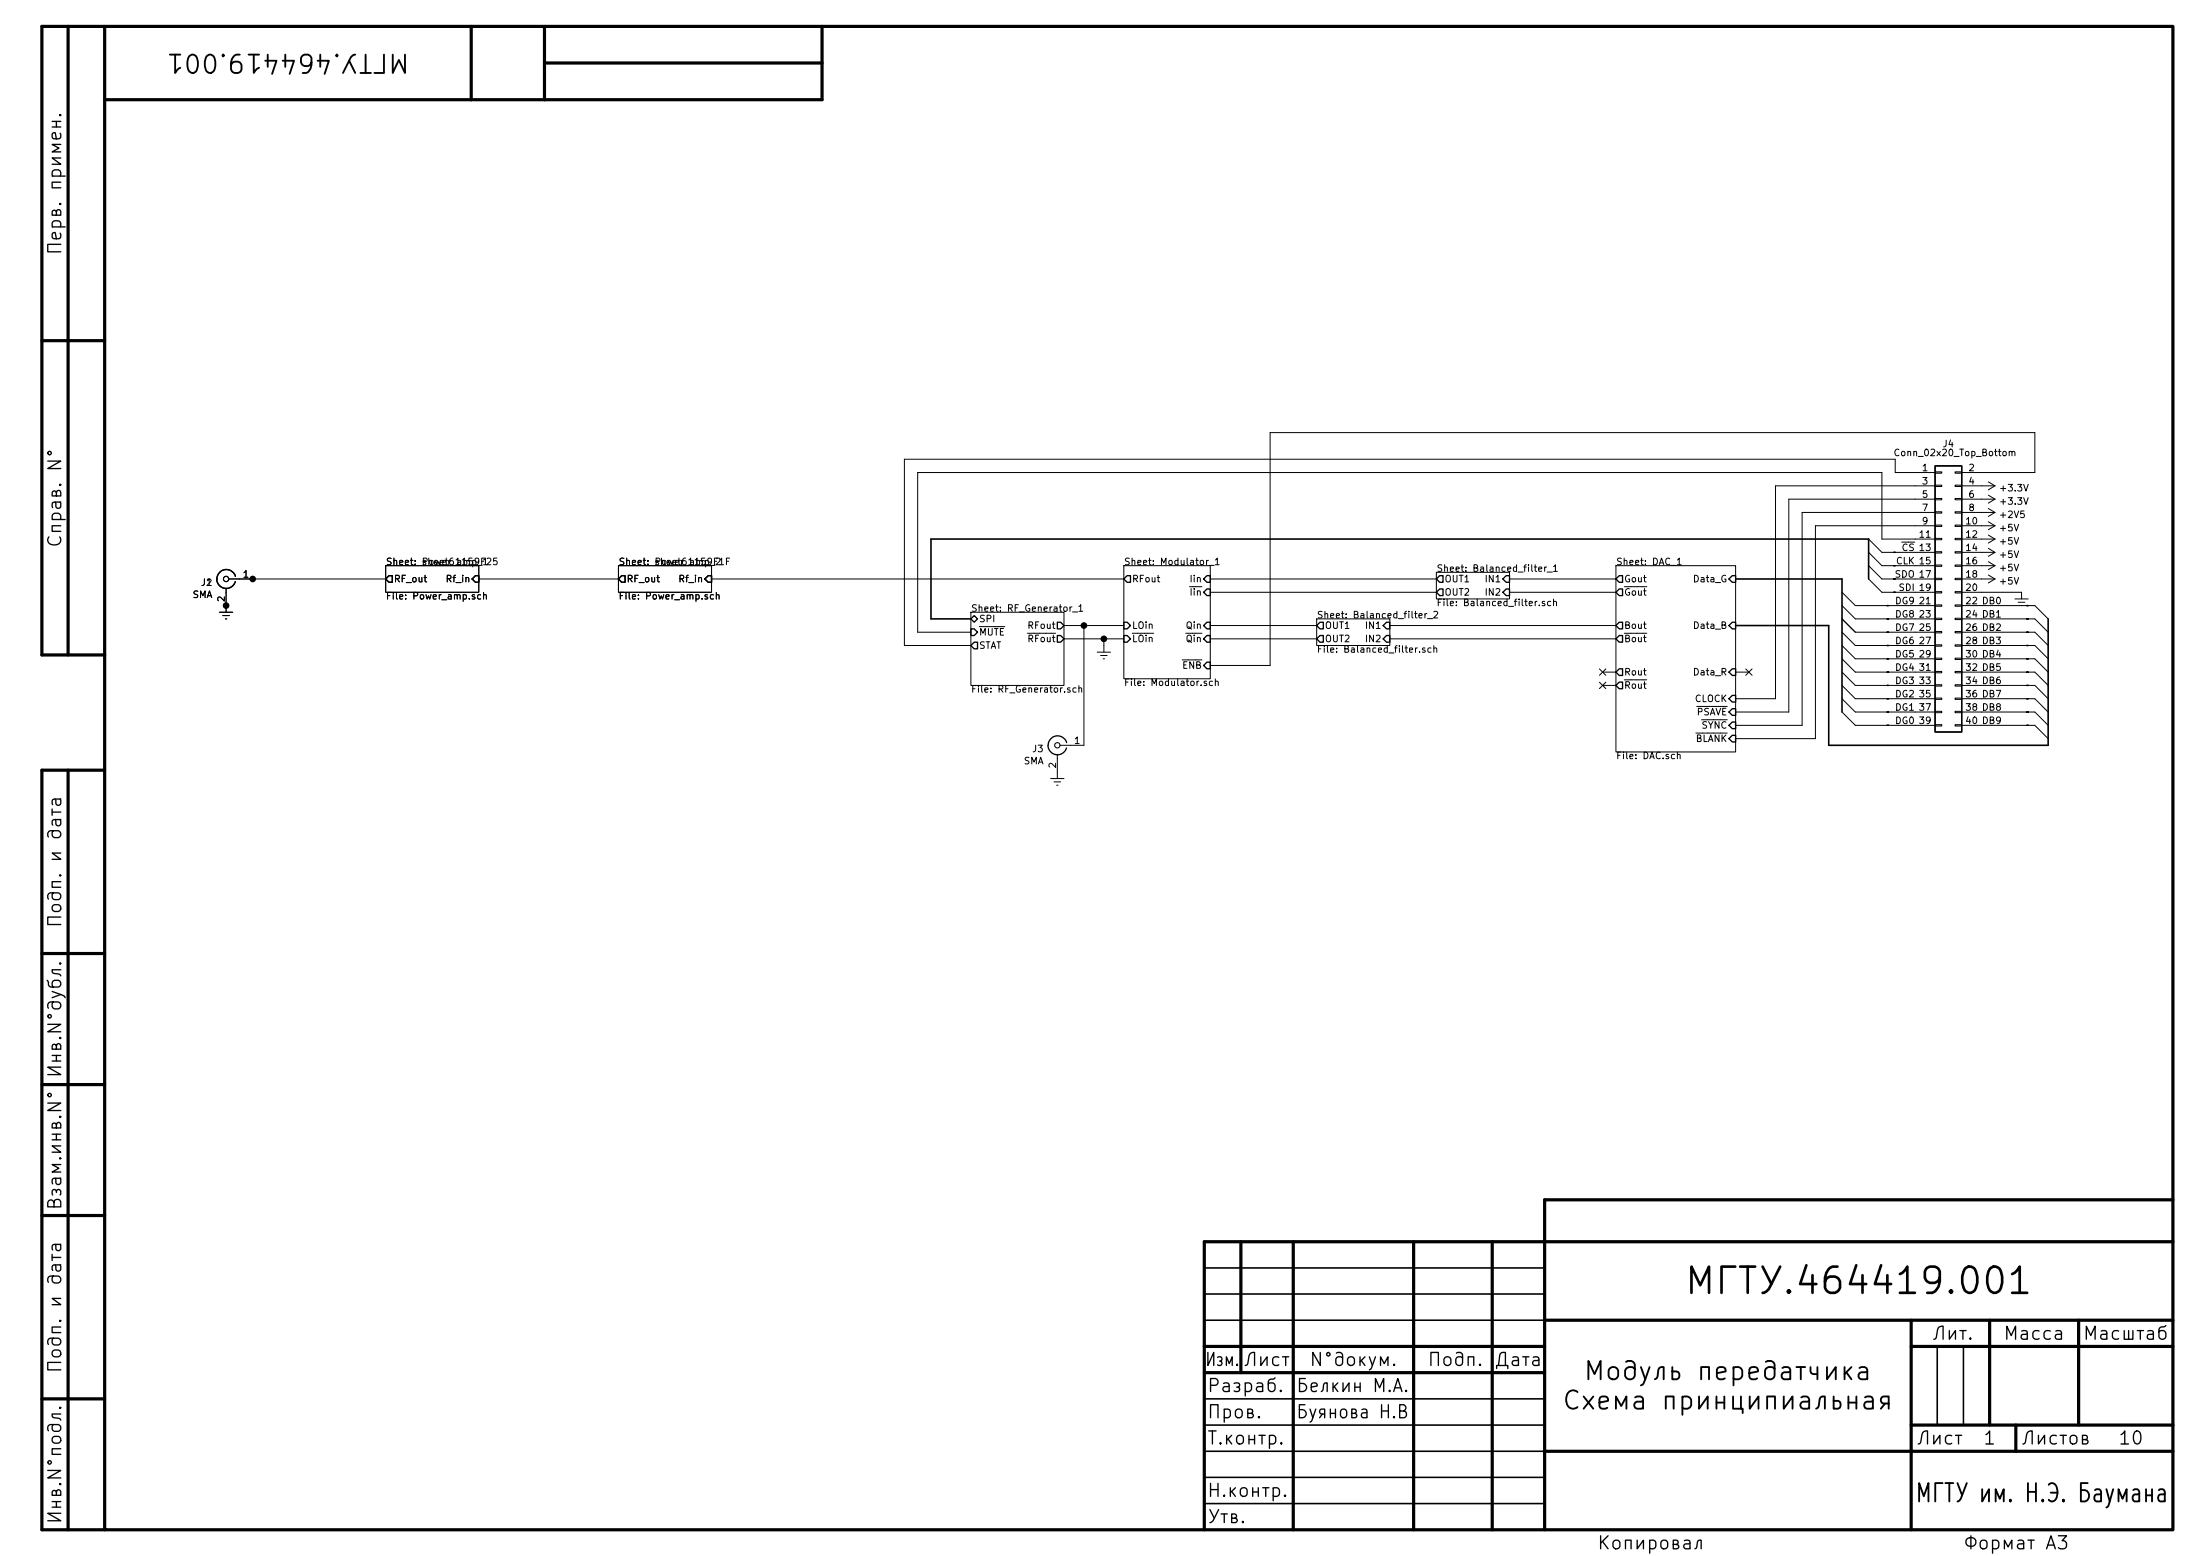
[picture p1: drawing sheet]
<svg xmlns="http://www.w3.org/2000/svg" width="420mm" height="297mm" viewBox="0 0 420 297" stroke-linecap="round" stroke-linejoin="round" font-family="sans-serif">
<g fill="none" stroke="#000" stroke-width=".61">
<path d="M13 5v120M20 5h395v287h-395zM20 5h-12v120h12M90 5v14M104 5v14M104 12h53M157 5v14h-137M8 65h12M13 147v145M20 147h-12v145h12M8 182h12M8 207h12"/>
<path d="M8 232h12M237 237v25M247 237v55M270 237v55M285 237v55M415 229h-120v63M415 237h-185v55M230 257h65M295 252h120M365 257h50M365 252v40M380 252v20"/>
<path d="M397 252v20M8 267h12M230 262h65M295 277h120M365 272h50M385 272v5"/>
</g>
<g fill="none" stroke="#000" stroke-width=".3">
<path d="M331.5 110.5h20.3v25.4M356.9 110.5v-7.6h-179.1v15.2h7.6M391.2 118.1v24.2h-42v-22.9h-17.7M230 252h65M230 247h65M230 242h65M370 257v15M375 257v15M230 277h65M230 272h65M230 267h65M230 287h65"/>
<path d="M230 282h65"/>
</g>
<g fill="none" stroke="#000" stroke-width=".25">
<path d="M10 33.6h2.4M10 24.2h1.6M10 23.2h1.6M10.1 33.6a.79 .79 0 0 1 .3-1.2l1 .1a.79 .79 0 0 1 .1 1.1M10.8 23.2v1M11.4 38.9l.1-.1 .1 .1-.1 .2-.1-.2h.2M11.4 22l.1-.1 .1 .1-.1 .1-.1-.1h.2M11.5 25.4l.1 .7-.3 .4h-1l-.2-.1-.1-.3 .1-.7 .4-.1 .3 1.2M11.6 34.8h-1.6v1.1h1.6M11.6 30.2h-1.6l1.6 1.2h-1.6M11.6 27.6h-1.6l1.3 .7-1.3 .7h1.6M10 43.3h2.4"/>
<path d="M10.1 43.3a.82 .82 0 0 1 .1-1l.2-.2 1 .2 .2 .3-.1 .7M10.8 40.5l.1-.4 .2-.1 .4 .1 .1 .3v.7h-1.6l.1-.9 .2-.1 .4 .1 .1 .9M11.5 44.5l.1 .7-.3 .4h-1l-.2-.1-.1-.3 .1-.7 .4-.1 .3 1.2M11.6 46.6h-2.5v1.5h2.5M9.1 88h2.5l-2.5 1.4h2.5M9.2 86.2l.3-.1 .2 .1 .1 .3-.1 .2-.2 .2-.3-.2-.1-.2zM10 99.2h2.4M10.1 99.2a.82 .82 0 0 1 .1-1.1l.2-.1 1 .1 .2 .4-.1 .7M369.6 88.9h5v50.8h-5zM9.3 102.5a1 1 0 0 0 0 1.2 1 1 0 0 0 1.2 .3 .93 .93 0 0 0 1-.4 .93 .93 0 0 0-.1-1.1M11.6 100.4h-1.6v1h1.6M41.4 110.5a1.8 1.8 0 0 0 1.5 1.8 1.8 1.8 0 0 0 2-1.3"/>
<path d="M45 110a1.8 1.8 0 0 0-2-1.3 1.8 1.8 0 0 0-1.6 1.8M74.3 109.9h.6v1.3h-.6l-.6-.7zM90.2 110.5l.6-.6h.6v1.3h-.6zM118.1 110.5l.6-.6h.7v1.3h-.7zM134.6 110.5l.7-.6h.6v1.3h-.6zM185.4 118.1l.7-.6 .6 .6-.6 .7zM201.9 118.8h.7l.6 .6-.6 .7h-.7zM214.6 118.8h.7l.6 .6-.6 .7h-.7zM215.3 109.9h.6v1.3h-.6l-.7-.7zM229.9 119.4l.6-.6h.6v1.3h-.6zM230.5 109.9h.6v1.3h-.6l-.6-.7zM230.5 112.4h.6v1.3h-.6l-.6-.6z"/>
<path d="M252.1 118.8h.6v1.3h-.6l-.6-.7zM264.8 118.8h.6v1.3h-.6l-.6-.7zM275 109.9h.6v1.3h-.6l-.7-.7zM275 112.4h.6v1.3h-.6l-.7-.6zM287.7 109.9h.6v1.3h-.6l-.7-.7zM287.7 112.4h.6v1.3h-.6l-.7-.6zM309.2 109.9h.7v1.3h-.7l-.6-.7zM309.2 118.8h.7v1.3h-.7l-.6-.7zM309.2 112.4h.7v1.3h-.7l-.6-.6zM330.8 118.8h.7v1.3h-.7l-.6-.7zM330.8 109.9h.7v1.3h-.7l-.6-.7zM360.4 115.6h.3z"/>
<path d="M360.4 118.1h.3zM361.7 113.1h.2zM361.7 105.4h.2zM387.1 118.1h.2zM387.1 115.6h.2zM185.4 120.1h.7l.6 .6-.6 .6h-.7zM186.1 122.6h.6v1.3h-.6l-.7-.7zM201.9 121.3h.7l.6 .7-.6 .6h-.7zM214.6 121.3h.7l.6 .7-.6 .6h-.7zM230.5 121.3h.6v1.3h-.6l-.6-.6zM230.5 126.4h.6v1.3h-.6l-.6-.7zM252.1 121.3h.6v1.3h-.6l-.6-.6z"/>
<path d="M264.8 121.3h.6v1.3h-.6l-.6-.6zM309.2 127.7h.7v1.2h-.7l-.6-.6zM309.2 130.2h.7v1.3h-.7l-.6-.7zM309.2 121.3h.7v1.3h-.7l-.6-.6zM330.8 132.8h.7v1.2h-.7l-.6-.6zM330.8 127.7h.7v1.2h-.7l-.6-.6zM330.8 135.3h.7v1.3h-.7l-.6-.7zM330.8 137.8h.7v1.3h-.7l-.6-.6zM360.4 128.3h.3zM360.4 123.2h.3zM360.4 138.5h.3zM360.4 135.9h.3z"/>
<path d="M360.4 133.4h.3zM360.4 130.8h.3zM360.4 125.8h.3zM360.4 120.7h.3zM387.1 123.2h.2zM387.1 138.5h.2zM387.1 135.9h.2zM387.1 130.8h.2zM387.1 128.3h.2zM387.1 125.8h.2zM387.1 133.4h.2zM387.1 120.7h.2z"/>
<path d="M10 154.4v1.2M10 155h1.6M10.2 158.6a.82 .82 0 0 0-.1 1.1l.3 .2h.7a.68 .68 0 0 0 .5-.7 .68 .68 0 0 0-.5-.6h-1.5l-.3 .1-.2 .4 .1 .7M10.5 156.4l.2 .9a.48 .48 0 0 0 .4 .4 .48 .48 0 0 0 .5-.4l-.1-.9M10.5 152.5l.2 .9a.48 .48 0 0 0 .4 .3 .48 .48 0 0 0 .5-.3l-.1-.9M11.6 156.4h-1.3l-.2 .2-.1 .2 .1 .7M11.6 152.5h-1.3l-.2 .2-.1 .2 .1 .7M200.2 142.3a1.8 1.8 0 0 0 1.5 1.8 1.8 1.8 0 0 0 2-1.3M203.7 141.8a1.8 1.8 0 0 0-2-1.3 1.8 1.8 0 0 0-1.5 1.8M330.8 140.4h.7v1.2h-.7l-.6-.6zM10.2 172.8l.9-.1a.67 .67 0 0 1 .5 .7 .67 .67 0 0 1-.5 .6h-.7a.69 .69 0 0 1-.2-1.2zM10.2 170.4a.82 .82 0 0 0-.1 1.1l.3 .2h.7a.67 .67 0 0 0 .5-.6 .67 .67 0 0 0-.5-.7h-1.5l-.3 .2a.79 .79 0 0 0-.1 1"/>
<path d="M11.4 167.1l.1-.1 .1 .1-.1 .1-.1-.1h.2M11.6 175.1h-2.5v1.4h2.5M11.6 168.3h-1.6v1.1h1.6M11.6 162.9h-1.6l1.6 1.1h-1.6M9 187.1l.2 .4v.5l.3 .3 1.6 .1a.67 .67 0 0 0 .5-.6 .67 .67 0 0 0-.5-.7l-.9 .2a.78 .78 0 0 0 0 1.1M10 189.3l2.2 .8 .2 .4M10.8 199.7l.1-.3 .2-.2 .4 .2 .1 .2v.7h-1.6l.1-.8 .2-.1 .4 .1 .1 .8M11.4 183.9l.1-.1 .1 .1-.1 .2-.1-.2h.2M11.6 185.1h-1.6l.1 .6 1.2 .2 .3 .4M11.6 189.9l-1.6 .6M9.1 210.6h2.5l-2.5 1.4h2.5M9.2 208.8l.3-.1 .2 .1 .1 .3-.1 .2-.2 .1-.3-.1-.1-.2z"/>
<path d="M10 202.6h1.6M10 201.5h1.6M10.8 214.7l.1-.3 .2-.1 .4 .1 .1 .2v.7h-1.6l.1-.8 .2-.1 .4 .1 .1 .8M10.8 201.5v1.1M11.4 213.2l.1-.1 .1 .1-.1 .1-.1-.1h.2M11.6 203.7h-2.5l2.5 1.4h-2.5M10 239.5v1.2M10.1 228.1l-.1-.7 .3-.3 .4 .1 .1 .2 .3-.3 .4 .1 .1 .2-.1 .7M10.3 229.6l.1-.4a.69 .69 0 0 1 1.2 .2v1h-2.5v-.8a.61 .61 0 0 1 .6-.5 .61 .61 0 0 1 .6 .5v.8M10.5 224.9l.2 .9a.48 .48 0 0 0 .4 .3 .48 .48 0 0 0 .5-.3l-.1-.9M10.5 237.6l.2 .8a.48 .48 0 0 0 .4 .4 .48 .48 0 0 0 .5-.4l-.1-.8M10.8 227.4v.2"/>
<path d="M11.6 224.9h-1.3l-.2 .2-.1 .2 .1 .7M11.6 222.3h-1.6l1.3 .7-1.3 .7h1.6M11.6 237.6h-1.3l-.2 .1-.1 .2 .1 .7M10 240h1.6M10.1 257.9l.3-.2h.7a.67 .67 0 0 1 .5 .7 .67 .67 0 0 1-.5 .6h-.7a.67 .67 0 0 1-.3-1.1zM10.2 255.5a.82 .82 0 0 0-.1 1l.3 .3h.7a.67 .67 0 0 0 .5-.7 .67 .67 0 0 0-.5-.6h-1.5l-.3 .1a.79 .79 0 0 0-.1 1.1M10.2 243.6a.82 .82 0 0 0-.1 1.1l.3 .2h.7a.68 .68 0 0 0 .5-.6 .68 .68 0 0 0-.5-.7h-1.5l-.3 .1-.2 .4 .1 .7M10.5 241.5l.2 .8a.48 .48 0 0 0 .4 .4 .48 .48 0 0 0 .5-.4l-.1-.8M11.4 252.1l.1-.1 .1 .1-.1 .2-.1-.2h.2M11.6 253.3h-1.6v1.1h1.6M11.6 247.9h-1.6l1.6 1.2h-1.6M11.6 241.5h-1.3l-.2 .1-.1 .2 .1 .7"/>
<path d="M230.7 258.2v2.5l1.1-2.5v2.5M232.5 259.1l.2-.1 .6 .1 .1 .4-.3 .3a.45 .45 0 0 1 .3 .4 .45 .45 0 0 1-.3 .5l-.6-.2M240.8 259v1.7l1.2-1.7v1.7M244.2 259.1a.82 .82 0 0 0-1 .1l-.1 .3 .1 .9 .3 .3 .7-.2M244.9 259h1.2M245.5 259v1.7M252.1 258.2v2.5l-1.4-2.5v2.5M253.4 258.3l.3-.1 .2 .1 .2 .2-.2 .3-.2 .1-.3-.1-.1-.3zM255.2 258.3a.79 .79 0 0 1 1.1 .1l.1 .3v1.5a.67 .67 0 0 1-.6 .5 .67 .67 0 0 1-.7-.5l.1-1a.82 .82 0 0 1 1.1-.1l.1 .1M261.5 259l.6 1.7M262.7 259l-.8 2.3-.4 .2M275.9 259.2a.69 .69 0 0 1 1.2 .3v.7a.68 .68 0 0 1-.7 .5 .68 .68 0 0 1-.6-.5z"/>
<path d="M278.2 258.3l.7-.1 .3 .2 .1 1.8a.67 .67 0 0 1-.6 .5 .67 .67 0 0 1-.7-.5l.2-1a.78 .78 0 0 1 1.1 0M288.9 259.1l.3-.1 .7 .1 .1 .3v1.3M290 259.6l-.8 .1a.48 .48 0 0 0-.4 .5 .48 .48 0 0 0 .4 .5l.8-.2M290.8 259h1.2M291.4 259v1.7M292.8 259.1l.3-.1 .7 .1 .1 .3v1.3M293.9 259.6l-.8 .1a.48 .48 0 0 0-.4 .5 .48 .48 0 0 0 .4 .5l.8-.2M369.3 255.7l.4-.2 .1-.2 .2-1.4a.86 .86 0 0 1 1.1-.7v2.5M372.3 254v1.7l1.2-1.7v1.7M374.3 254h1.2M374.9 254v1.7M376.3 255.4l.1 .1-.1 .2-.1-.2 .1-.1v.3"/>
<path d="M383.3 255.7v-2.5l.8 1.8 .8-1.8v2.5M386.1 254.1l.3-.1 .7 .1 .1 1.6M387.2 254.6l-.8 .1a.48 .48 0 0 0-.4 .5 .48 .48 0 0 0 .4 .5l.8-.2M389.4 254.1a.82 .82 0 0 0-1 .1l-.2 .3 .2 .9 .3 .3 .7-.2M391.6 254.1a.82 .82 0 0 0-1.1 .1l-.1 .3 .1 .9 .4 .3 .7-.2M392.6 254.1l.3-.1 .7 .1 .1 .3v1.3M393.7 254.6l-.8 .1a.48 .48 0 0 0-.4 .5 .48 .48 0 0 0 .4 .5l.8-.2M398.4 255.7v-2.5l.9 1.8 .8-1.8v2.5M401.3 254.1l.2-.1 .8 .1 .1 1.6M402.4 254.6l-.9 .1a.48 .48 0 0 0-.3 .5 .48 .48 0 0 0 .3 .5l.9-.2M404.6 254.1a.82 .82 0 0 0-1 .1l-.2 .3 .2 .9 .3 .3 .7-.2M405.7 254v1.7h1.6v-1.7"/>
<path d="M406.5 254v1.7M408.2 254h1.2M408.8 254v1.7M410.2 254.1l.2-.1 .7 .1 .2 1.6M411.3 254.6l-.9 .1a.48 .48 0 0 0-.3 .5 .48 .48 0 0 0 .3 .5l.9-.2M413.6 253l-.3 .3h-.5l-.4 .2-.1 .3v1.4a.68 .68 0 0 0 .7 .5 .68 .68 0 0 0 .6-.5l-.1-1a.82 .82 0 0 0-1.1-.1l-.1 .1M10.2 274.3l.9-.1a.67 .67 0 0 1 .5 .7 .67 .67 0 0 1-.5 .6h-.7a.69 .69 0 0 1-.2-1.2zM10.2 271.9a.82 .82 0 0 0-.1 1.1l.3 .2h.7a.67 .67 0 0 0 .5-.6 .67 .67 0 0 0-.5-.7h-1.5l-.3 .2a.79 .79 0 0 0-.1 1M11.4 268.7l.1-.1 .1 .1-.1 .2-.1-.2h.2M11.6 269.9h-1.6l.1 .6 1.2 .2 .3 .4M11.6 260.1h-2.5v1.4h2.5M230.8 273.2h1.5"/>
<path d="M231.2 270.6v-2.4h1.4v2.4M231.2 264.5h.9a.67 .67 0 0 0 .5-.7 .67 .67 0 0 0-.5-.6h-.9v2.4M231.5 273.2v2.5M233.1 275.4l.1 .1-.1 .2-.1-.2 .1-.1v.3M233.7 264.1l.2-.1 .7 .1 .1 .2v1.3M233.8 269.1a.82 .82 0 0 1 1.1 .1l.1 .3-.1 .9-.4 .2-.7-.1M233.8 269v2.5M234.2 260.7v-1.7l.6 1.3 .5-1.3v1.7M234.3 274v1.7M234.5 274.7l.7 1M234.7 264.6l-.8 .1a.48 .48 0 0 0-.4 .5 .48 .48 0 0 0 .4 .4l.8-.1M235.2 274l-.9 .9"/>
<path d="M235.7 264.1l.7-.1 .3 .1 .1 .2-.1 .4-.3 .1 .4 .4-.1 .3-.3 .1-.7-.1M236 269.2a.69 .69 0 0 1 1.2 .3v.7a.67 .67 0 0 1-.6 .5 .67 .67 0 0 1-.7-.5zM236.2 264.8h.2M236.3 260.4v.3l-.1-.2 .1-.1v.3M236.4 274.1a.69 .69 0 0 1 1.1 .4v.7a.67 .67 0 0 1-.7 .5 .67 .67 0 0 1-.6-.5v-.7zM237.8 260.7l.4-.2 .1-.2 .2-1.4a.86 .86 0 0 1 1.1-.7v2.5M237.8 264.1a.79 .79 0 0 1 1.2 .4l-.1 .9a.79 .79 0 0 1-1.1 .1M237.8 264v2.5M238.3 269.8l.8-.1 .1-.2-.1-.4-.8-.1v1.6h.7l.2-.1 .2-.3-.2-.3-.3-.1M238.5 274.8h1.1M238.5 274v1.7M239.6 274v1.7"/>
<path d="M240.1 264.1l.2-.1 .7 .1 .1 .2v1.3M240.4 270.4l.2 .1-.2 .1-.1-.1 .1-.1v.2M240.4 274h1.2M241 274v1.7M241.1 264.6l-.8 .1a.48 .48 0 0 0-.4 .5 .48 .48 0 0 0 .4 .4l.8-.1M242.4 274.1a.79 .79 0 0 1 1.2 .4l-.1 .9a.79 .79 0 0 1-1.1 .1M242.4 274v2.5M243.5 263l-.3 .3h-.5l-.4 .2-.1 .2v1.5a.67 .67 0 0 0 .7 .5 .67 .67 0 0 0 .6-.5l-.1-1a.82 .82 0 0 0-1.1-.1l-.1 .1M244.6 265.4l.1 .1-.1 .1-.1-.1 .1-.1v.2M244.7 275.4l.1 .1-.1 .2-.1-.2 .1-.1v.3M249.2 268.2h-1v2.4h.6a.78 .78 0 0 0 .7-.7 .78 .78 0 0 0-.7-.8h-.6M249.3 263.2h-1.1v2.4h.6a.78 .78 0 0 0 .8-.7 .78 .78 0 0 0-.8-.8h-.6"/>
<path d="M250.2 269l.5 1.6M250.4 264.8l1.2-.2-.2-.5-.6-.1-.4 .3v1l.1 .2 .3 .1 .6-.1M251.3 269l-.8 2.2-.3 .3M252.3 265.6l.4-.3 .1-1 .3-.3h.4v1.6M252.6 269.9l-.6 .7M253 269.9h-.7a.49 .49 0 0 1-.3-.4 .49 .49 0 0 1 .3-.5h.7v1.6M254.1 269.8h.9M254.1 269v1.6M254.6 264v1.6M254.8 264.7l.7 .9M255 269v1.6M255.5 264l-.9 .9"/>
<path d="M256.1 269.2a.61 .61 0 0 1 .6-.2 .61 .61 0 0 1 .5 .5v.7a.61 .61 0 0 1-.6 .5 .61 .61 0 0 1-.6-.5zM256.5 264v1.6l1.1-1.6v1.6M258.2 269.8l.7-.1 .1-.2-.1-.4-.7-.1v1.6h.6l.2-.1 .1-.3-.1-.3-.3-.1M258.7 264.8h1.1M258.7 264v1.6M259.8 264v1.6M260.1 269.1l.2-.1 .7 .1 .1 1.5M261.1 269.6l-.8 .1a.49 .49 0 0 0-.3 .5 .49 .49 0 0 0 .3 .4l.8-.1M262.7 265.6v-2.4l.8 1.7 .8-1.7v2.4M263.7 260.7v-1.7l.7 1.3 .7-1.3v1.7M263.9 268.2v2.4M263.9 269.4h1.3"/>
<path d="M265.2 268.2v2.4M265.4 265.4l.1 .1-.1 .1-.1-.1 .1-.1v.2M266.2 265.6l.8-2.4 .7 2.4M266.2 260.4l.2 .1-.2 .2-.1-.2 .1-.1v.3M266.2 270.4l.1 .1-.1 .1-.1-.1 .1-.1v.2M266.4 264.9h1.1M267.3 269.4h.8l.2-.2a.61 .61 0 0 0 .2-.6 .61 .61 0 0 0-.4-.4h-.8v2.4h.9a.67 .67 0 0 0 .4-.6 .67 .67 0 0 0-.5-.6M268.5 265.4l.2 .1-.2 .1-.1-.1 .1-.1v.2M273.3 260.7v-2.5h1.4v2.5M280.4 260.7v-1.7h1.1v1.7M282.7 260.4l.1 .1-.1 .2-.2-.2 .2-.1v.3M285.8 261.3v-.6h2.2v.6"/>
<path d="M286.2 260.7l.2-2 .1-.3 .4-.2h.6v2.5M366.3 275.7l.4-.2 .1-.2 .3-1.4a.86 .86 0 0 1 1-.7v2.5M369.3 274v1.7l1.2-1.7v1.7M372.7 274.1a.82 .82 0 0 0-1 .1l-.1 .3 .1 .9 .3 .3 .7-.2M373.5 274h1.1M374 274v1.7M386.3 275.7l.4-.2 .1-.2 .2-1.4a.86 .86 0 0 1 1.1-.7v2.5M389.3 274v1.7l1.2-1.7v1.7M392.7 274.1a.82 .82 0 0 0-1 .1l-.2 .3 .2 .9 .3 .3 .7-.2M393.4 274h1.2M394 274v1.7M395.5 274.2a.69 .69 0 0 1 1.1 .3v.7a.67 .67 0 0 1-.6 .5 .67 .67 0 0 1-.6-.5z"/>
<path d="M397.7 274.8l.9-.1 .1-.2-.1-.4-.9-.1v1.7h.7l.3-.2 .1-.3-.1-.3-.4-.1M10 287.7h1.6M10 286.7h1.6M10.8 284.9l.1-.4 .2-.1 .4 .1 .1 .2v.8h-1.6l.1-.9 .2-.1 .4 .1 .1 .9M10.8 286.7v1M11.4 283.3l.1-.1 .1 .1-.1 .1-.1-.1h.2M11.6 288.9h-2.5l2.5 1.4h-2.5M231.1 288.2l.8 1.6M231.2 283.2v2.5M231.2 284.4h1.4M232.6 283.2v2.5M232.7 288.2l-1 2.1-.6 .4"/>
<path d="M233.2 289h1.2M233.8 285.4l.1 .1-.1 .2-.1-.2 .1-.1v.3M233.8 289v1.7M235 284v1.7M235.2 289.8l.8-.1 .2-.2-.2-.4-.8-.1v1.7h.7l.3-.2 .1-.3-.1-.2-.4-.2M235.2 284.7l.7 1M235.9 284l-.9 .9M237.1 284.1a.69 .69 0 0 1 1.1 .4v.7a.67 .67 0 0 1-.7 .5 .67 .67 0 0 1-.6-.5v-.7zM237.4 290.4l.1 .1-.1 .2-.2-.2 .2-.1v.3M239.2 284.8h1.1M239.2 284v1.7M240.3 284v1.7"/>
<path d="M241.1 284h1.2M241.7 284v1.7M243.2 284.1a.79 .79 0 0 1 1.1 .4l-.1 .9a.79 .79 0 0 1-1 .1M243.2 284v2.5M245.4 285.4l.1 .1-.1 .2-.1-.2 .1-.1v.3M305.7 293.2v2.5M306 294.2l1.1 1.5M307.1 293.2l-1.4 1.4M308.2 294.2a.69 .69 0 0 1 1.2 .3v.7a.68 .68 0 0 1-.7 .5 .68 .68 0 0 1-.6-.5zM310.4 295.7v-1.7h1.1v1.7M312.7 294v1.7l1.2-1.7v1.7M315.1 294.1a.82 .82 0 0 1 1 .1l.1 .3-.1 .9-.3 .3-.7-.2"/>
<path d="M315.1 294v2.5M317.3 294.2a.69 .69 0 0 1 1.2 .3v.7a.67 .67 0 0 1-.7 .5 .67 .67 0 0 1-.6-.5zM319.6 294.8l.8-.1 .1-.2-.1-.4-.8-.1v1.7h.7l.2-.2 .1-.3-.1-.2-.4-.2M321.7 294.1l.2-.1 .7 .1 .2 .3v1.3M322.8 294.6l-.9 .1a.48 .48 0 0 0-.3 .5 .48 .48 0 0 0 .3 .5l.9-.2M323.7 295.7l.3-.2 .2-1.1 .3-.4h.4v1.7M380.5 294.1a.79 .79 0 0 1 1.2 .4l-.1 .9a.79 .79 0 0 1-1.1 .1M382.8 295.7v-1.7l.7 1.3 .7-1.3v1.7M385.4 294.1l.2-.1 .8 .1 .1 .3v1.3M386.5 294.6l-.9 .1a.48 .48 0 0 0-.3 .5 .48 .48 0 0 0 .3 .5l.9-.2M387.3 294h1.2M387.9 294v1.7"/>
<path d="M390.9 295.7l.8-2.5 .8 2.5M391.1 295h1.2M393.1 293.2h1.6l-.9 .9a.72 .72 0 0 1 .9 .5v.6l-.5 .5h-.7l-.4-.3"/>
</g>
<g fill="none" stroke="#000" stroke-width=".36">
<path d="M32.4 10.4h2M33.5 10.4v3.5l.6-.8 .3-.2M36.1 10.8a.84 .84 0 0 1 .9-.4 .84 .84 0 0 1 .6 .7 2.07 2.07 0 0 1-.6 2.8 .97 .97 0 0 1-1.1-.6 3.1 3.1 0 0 1 .2-2.5zM39.4 10.8a.86 .86 0 0 1 .9-.4 .86 .86 0 0 1 .7 .7 2.75 2.75 0 0 1-.4 2.7 .81 .81 0 0 1-1.3-.5 3 3 0 0 1 .1-2.5zM68.8 13.9h2M73.3 10.4v3.5h-1.8M75 10.4v3.5l1.2-2.5 1.1 2.5v-3.5M310.5 260l.4-.2h.6l.5 .3 .2 .4v2.1a.97 .97 0 0 1-.9 .7 .97 .97 0 0 1-.9-.7v-1l.3-.5 .3-.1h.7l.5 .3M337.2 260a1.12 1.12 0 0 1 1.6 .1l.1 .4v2.1a.95 .95 0 0 1-.9 .7 .95 .95 0 0 1-.9-.7v-1l.1-.3a1.12 1.12 0 0 1 1.6-.2l.1 .2M301.3 265.7a1.3 1.3 0 0 0-1.5-.1 1.3 1.3 0 0 0-.7 1.3 1.48 1.48 0 0 0 .4 1.6 1.48 1.48 0 0 0 1.6 .2l.2-.1M302.4 266.6l1.9 2.3M303.4 263.3v-3.5l1.1 2.5 1.2-2.5v3.5"/>
<path d="M304.3 266.6l-1.9 2.3M305.5 267.8l1.6-.4-.1-.6-.4-.2h-.7l-.3 .2-.1 .3v1.3l.1 .3 .3 .2h.7l.4-.2M307.4 261.3a.96 .96 0 0 1 1.6 .3v1a.95 .95 0 0 1-.9 .7 .95 .95 0 0 1-.9-.7v-1zM308.6 268.9v-2.3l1 1.8 1-1.8v2.3M312.3 266.8l.3-.2h.7l.3 .2 .2 .3v1.8M313.4 261l.8 2.3M313.8 267.4l-.3 .2h-.9a.69 .69 0 0 0-.5 .6 .69 .69 0 0 0 .5 .7h.9l.3-.2M315 261l-1.1 3.1-.5 .4M316.1 263.3l.3-.2 .2-.3 .1-1.3 .2-.4 .3-.1h.5v2.3M318.1 268.9v-2.3h1.5v2.3M319.4 261v2.3h.8a.83 .83 0 0 0 .3-1.3l-.3-.2h-.8M321.3 266.8l.3-.2h.7l.5 .3 .2 .3v1.1l-.2 .3-.5 .3h-.7l-.3-.2"/>
<path d="M321.3 266.6v3.5M324.5 266.6v2.3l1.6-2.3v2.3M324.9 263.3v-2.3h1.5v2.3M327.8 267.8h1.5M327.8 266.6v2.3M327.9 262.1l1.7-.3-.2-.7-.3-.1h-.7l-.3 .1-.2 .4v1.3l.2 .3 .3 .2h.7l.3-.2M329.3 266.6v2.3M331 266.6v2.3h1.8v.9M331.1 261.1l.3-.1h.7l.3 .1 .3 .5v1l-.3 .5-.3 .2h-.7l-.3-.2M331.1 261v3.5M332.5 266.6v2.3M334.1 262.1l1.6-.3-.1-.7-.3-.1h-.7l-.4 .1-.1 .4v1.3l.1 .3 .4 .2h.7l.3-.2"/>
<path d="M334.2 266.6v2.3l1.6-2.3v2.3M337.5 268.9v-2.3h1.5v2.3M340.4 261.1l.3-.1h.7l.4 .1 .1 .4v1.8M340.7 266.6v2.3l1.6-2.3v2.3M341.9 261.8l-.3 .2h-.9a.7 .7 0 0 0-.5 .6 .7 .7 0 0 0 .5 .7h.9l.3-.2M343.1 261h1.7M343.9 261v2.3M344 266.8l.3-.2h.7l.3 .2 .2 .3v1.8M345.5 267.4l-.3 .2h-.9a.69 .69 0 0 0-.5 .6 .69 .69 0 0 0 .5 .7h.9l.3-.2M345.8 261v.8l.1 .3 .4 .2h.8M346.8 268.9l.4-.2 .1-.3 .2-1.3 .2-.3 .3-.2h.5v2.3M347.1 261v2.3"/>
<path d="M348.9 261v2.3l1.7-2.3v2.3M350.2 266.6v2.3h.8a.86 .86 0 0 0 .4-1.3l-.4-.2h-.8M352.3 261v2.3M352.6 262l1 1.3M353 267.8h1.5M353 266.6v2.3M353.6 261l-1.3 1.3M354.5 266.6v2.3M355.1 261.1l.3-.1h.7l.3 .1 .2 .4v1.8M356.2 266.8l.3-.2h.7l.3 .2 .2 .3v1.8M356.6 261.8l-.3 .2h-.9a.69 .69 0 0 0-.5 .6 .69 .69 0 0 0 .5 .7h.9l.3-.2M357.7 267.4l-.3 .2h-.9a.7 .7 0 0 0-.5 .6 .7 .7 0 0 0 .5 .7h.9l.3-.2"/>
<path d="M360 267.9l-.8 1M360.7 267.9h-1a.7 .7 0 0 1-.5-.6 .7 .7 0 0 1 .5-.7h1v2.3M366.5 286.6v-3.5l.9 2.5 .9-2.5v3.5M371 283.1h-1.4v3.5M371.5 283.1h1.5M372.3 283.1v3.5M373.8 283.1l.9 2.4M375.6 283.1l-1.1 3-.3 .3-.4 .2M378.6 284.3v2.3l1.3-2.3v2.3M381.1 286.6v-2.3l.8 1.8 .8-1.8v2.3M383.9 286.3l.2 .1-.2 .2-.1-.2 .1-.1v.3M387.3 283.1v3.5"/>
<path d="M388.8 283.1v3.5M391.3 283.4a.87 .87 0 0 1 .9-.2 .87 .87 0 0 1 .6 .8 2.03 2.03 0 0 1-.8 2.6h-.2l-.5-.3M394.1 286.3l.1 .1-.1 .2-.1-.2 .1-.1v.3M398.7 283.1h-1.3v3.5h.8a1.13 1.13 0 0 0 .8-1.1 1.13 1.13 0 0 0-.8-1h-.8M400.1 284.5l.3-.2h.5l.2 .2 .2 .3v1.8M401.3 285.1l-.3 .2h-.6a.77 .77 0 0 0 0 1.3h.6l.3-.2M402.3 284.3l.6 2.3M403.6 284.3l-.9 3.2-.4 .3M404.6 286.6v-2.3l.8 1.8 .7-1.8v2.3M407.4 284.5l.3-.2h.5l.2 .2 .2 .3v1.8M408.6 285.1l-.3 .2h-.6a.77 .77 0 0 0 0 1.3h.6l.3-.2M409.9 285.5h1.1"/>
<path d="M409.9 284.3v2.3M411 284.3v2.3M412.3 284.5l.2-.2h.6l.2 .2 .1 .3v1.8M413.4 285.1l-.2 .2h-.7a.77 .77 0 0 0 0 1.3h.7l.2-.2"/>
</g>
<path d="M323 246.8v-5l1.7 3.5 1.7-3.5v5M331.4 241.8h-2.6v5M332.3 241.8h2.9M375.2 242.3a1.2 1.2 0 0 1 1.3-.5 1.2 1.2 0 0 1 .9 .9 3.8 3.8 0 0 1-.5 3.8 1.17 1.17 0 0 1-1.9-.7 4.2 4.2 0 0 1 .2-3.5zM380 242.3a1.2 1.2 0 0 1 1.2-.5 1.2 1.2 0 0 1 .9 .9 3.9 3.9 0 0 1-.4 3.8 1.17 1.17 0 0 1-1.9-.7 4.3 4.3 0 0 1 .2-3.5zM384.3 243.2l.5-.2 .9-1.2v5M384.3 246.8h2.8" fill="none" stroke="#000" stroke-width=".51"/>
<g fill="none" stroke="#000" stroke-width=".19">
<path d="M362.7 85.9a.6 .6 0 0 0-.9 .4 .6 .6 0 0 0 .6 .7l.3-.1M369.6 97.7h1.2v.3h-1.2zM369.6 95.2h1.2v.2h-1.2zM369.6 92.6h1.2v.3h-1.2zM369.6 90.1h1.2v.2h-1.2zM369.6 92.7h-30.5v40.7h-7.6M369.6 95.3h-28v40.6h-10.1M369.6 97.8h-25.4v40.7h-12.7M369.6 90.2h-7.7v-2.5h-189.2v35.5h12.7M373.4 97.7h1.2v.3h-1.2zM373.4 95.2h1.2v.2h-1.2zM373.4 92.6h1.2v.3h-1.2z"/>
<path d="M373.4 90.1h1.2v.2h-1.2zM374.6 92.7h6.4M374.6 95.3h6.4M374.6 97.8h6.4M374.6 90.2h14v-7.6h-146v44.4h-11.5M379.7 99.6l1.3 .8M379.7 92l1.3 .7M379.7 94.5l1.3 .8M379.7 97.1l1.3 .7M381 92.7l-1.3 .8M381 95.3l-1.3 .7M381 97.8l-1.3 .8"/>
<path d="M383.7 86.3l.2-.1h.3l.1 .8M383.7 86.2v.8M384.3 86.3l.1-.1h.3l.1 .8M41.9 116.9h2.5M42.5 117.5h1.3M43.1 118.1h.2M43.2 112.3v4.6M43.7 110.5h30M73.7 108h17.7v5.1h-17.7zM90.7 113.6l-.4-.1-.1 .2v.2l.5 .1v.3h-.5M91.4 110.5h26.7M91.8 113.6l-.4-.1-.2 .3 .1 .5h.5"/>
<path d="M92 107.1h.4M92.4 106.9l.3-.4v1.3M92.4 113.7l.1-.2 .3 .1 .1 .8M92.4 107.8h.7M92.4 113.1v1.3M92.6 106.5h-.6v1.3M93 106.7l.5-.2 .3 .4-.8 .9h.8M94.9 106.5h-.6l-.1 .6 .2-.1 .5 .1v.6l-.2 .1-.5-.1M118.1 108h17.8v5.1h-17.8zM135.1 113.6l-.3-.1-.2 .2 .1 .2 .4 .1v.3h-.5M135.9 110.5h78.7M136.2 113.6l-.3-.1-.2 .3 .1 .5h.4"/>
<path d="M136.4 107.1h.5M136.8 106.7l.5-.2 .2 .4-.8 .9h.8M136.8 113.7l.2-.2 .3 .1v.8M136.8 113.1v1.3M137 106.5h-.6v1.3M137.5 106.9l.3-.4v1.3M137.5 107.8h.7M138.7 107.1h.5M139.3 106.5h-.6v1.3M185.4 116.9h17.8v13.9h-17.8zM203.2 119.4h11.4M204.7 115.9l-.4 .2"/>
<path d="M204.8 116.8h1M206 115.8l.4-.4v1.3M206 116.7h.8M207 119.4v22.9h-4.6M214.6 108h16.5v21.6h-16.5zM230.4 107v.8M230.8 107l-.4 .2M230.9 107.9h1M231.1 110.5h43.2M231.1 113.1h43.2M231.1 119.4h20.4M232.1 106.9l.4-.4v1.3"/>
<path d="M232.1 107.8h.7M251.5 118.1h13.9v5.1h-13.9zM265.4 119.4h43.2M271 117.5l.6-.1v-.2l-.4-.1-.2 .2 .1 .6h.5M272.1 117.1v.9M272.5 117.1l-.4 .3M272.6 118.1h1M273.8 116.8l.5-.1 .3 .4-.8 .9h.8M274.3 109.3h14v5h-14zM288.3 110.5h20.3M288.3 113.1h20.3M293.9 108.6l.6-.1-.1-.2-.4-.1-.1 .2v.6h.5"/>
<path d="M294 115.5v.1M295 114.8h-.3l-.2 .2 .1 .1 .4 .2v.3h-.5M295 108.2v.9M295.4 108.2l-.4 .3M295.5 109.2h1M296.2 114.8h-.4l-.2 .2 .1 .6h.5M296.7 108.2l.4-.4v1.3M296.7 114.9l.2-.1h.3l.1 .8M296.7 109.1h.7M296.7 114.4v1.2M308.6 108h22.9v35.5h-22.9zM313.9 119.1h.5"/>
<path d="M314.1 118.7v1.1l.3 .2M320.3 106.9l.4-.4v1.3M320.3 107.8h.8M351.8 113.1l2.5 2.5h15.3M351.8 115.6l2.5 2.5h15.3M351.8 118.1l2.5 2.6h15.3M356.9 102.9l2.5 2.5h10.2M356.9 105.4l2.5 2.6h10.2M356.9 108l2.5 2.5h10.2M356.9 110.5l2.5 2.6h10.2M369.6 118h1.2v.3h-1.2zM369.6 115.5h1.2v.2h-1.2z"/>
<path d="M369.6 110.4h1.2v.3h-1.2zM369.6 107.9h1.2v.2h-1.2zM369.6 105.3h1.2v.3h-1.2zM369.6 102.8h1.2v.2h-1.2zM369.6 112.9h1.2v.3h-1.2zM369.6 100.2h1.2v.3h-1.2zM369.6 102.9h-10.2v-12.7h-184.1v30.5h10.1M369.6 100.4h-22.9v40.6h-15.2M373.4 118h1.2v.3h-1.2zM373.4 115.5h1.2v.2h-1.2zM373.4 110.4h1.2v.3h-1.2zM373.4 107.9h1.2v.2h-1.2z"/>
<path d="M373.4 105.3h1.2v.3h-1.2zM373.4 102.8h1.2v.2h-1.2zM373.4 112.9h1.2v.3h-1.2zM373.4 100.2h1.2v.3h-1.2zM374.6 102.9h6.4M374.6 100.4h6.4M374.6 105.4h6.4M374.6 108h6.4M374.6 110.5h6.4M374.6 115.6h14l2.6 2.5M374.6 113.1h11.5v1.2M374.6 118.1h14l2.6 2.6"/>
<path d="M379.7 102.1l1.3 .8M379.7 104.7l1.3 .7M379.7 107.2l1.3 .8M379.7 109.8l1.3 .7M381 102.9l-1.3 .8M381 100.4l-1.3 .7M381 105.4l-1.3 .8M381 108l-1.3 .7M381 110.5l-1.3 .8M384.8 114.3h2.5M385.4 115h1.3M203.2 122h11.4"/>
<path d="M204.3 131.4l-.3-.1-.1 .2v.2l.4 .1v.3h-.4M205.5 131.4l-.4-.1-.2 .2 .1 .6h.5M206 131.4l.2-.1 .3 .1 .1 .7M206 130.9v1.2M209.5 124.5h2.6M210.2 125.1h1.3M210.7 125.8h.2M210.8 122v2.5M230.4 130.1l-.3-.1-.2 .2 .1 .2 .4 .1v.3h-.5M231.1 122h20.4M231.6 130.1l-.4-.1-.2 .3 .1 .5h.5M232.1 130.2l.2-.2 .3 .1 .1 .8"/>
<path d="M232.1 129.6v1.3M265.4 122h43.2M271.1 124.4v.1M272.1 123.7h-.2l-.2 .2v.1l.4 .2v.3h-.4M273.3 123.7h-.4l-.2 .2 .1 .6h.5M273.8 123.8l.2-.1h.3l.1 .8M273.8 123.3v1.2M305.5 130.2l1.2 1.3M305.5 127.7l1.2 1.2M306.1 128.3h2.5M306.1 130.8h2.5M306.7 130.2l-1.2 1.3"/>
<path d="M306.7 127.7l-1.2 1.2M313.8 129.8h.7M313.8 120.9h.7M313.9 121.7h.5M314.1 121.2v1.1l.3 .2M331.5 128.3h2.5M333.4 127.7l1.2 1.2M334.6 127.7l-1.2 1.2M351.8 120.7l2.5 2.5h15.3M351.8 123.2l2.5 2.6h15.3M351.8 125.8l2.5 2.5h15.3M351.8 128.3l2.5 2.5h15.3"/>
<path d="M351.8 130.8l2.5 2.6h15.3M351.8 133.4l2.5 2.5h15.3M351.8 135.9l2.5 2.6h15.3M369.6 120.6h1.2v.2h-1.2zM369.6 123.1h1.2v.3h-1.2zM369.6 125.6h1.2v.3h-1.2zM369.6 128.2h1.2v.2h-1.2zM369.6 130.7h1.2v.3h-1.2zM369.6 133.3h1.2v.2h-1.2zM369.6 135.8h1.2v.3h-1.2zM369.6 138.3h1.2v.3h-1.2zM373.4 120.6h1.2v.2h-1.2z"/>
<path d="M373.4 123.1h1.2v.3h-1.2zM373.4 125.6h1.2v.3h-1.2zM373.4 128.2h1.2v.2h-1.2zM373.4 130.7h1.2v.3h-1.2zM373.4 133.3h1.2v.2h-1.2zM373.4 135.8h1.2v.3h-1.2zM373.4 138.3h1.2v.3h-1.2zM374.6 120.7h14l2.6 2.5M374.6 123.2h14l2.6 2.6M374.6 125.8h14l2.6 2.5M374.6 128.3h14l2.6 2.5M374.6 130.8h14l2.6 2.6"/>
<path d="M374.6 133.4h14l2.6 2.5M374.6 135.9h14l2.6 2.6M374.6 138.5h14l2.6 2.5M200.7 148.6h2.5M201.3 149.3h1.3M201.8 149.9h.3M201.9 144.1v4.5M320.3 144.1l.2-.1 .3 .1 .1 .7M320.3 143.6v1.2"/>
</g>
<g fill="none" stroke="#000" stroke-width=".2">
<circle cx="43.2" cy="110.5" r=".51"/>
<circle cx="201.9" cy="142.3" r=".51"/>
</g>
<g fill="#000" stroke="#000" stroke-width=".25">
<circle cx="43.2" cy="115.6" r=".51"/>
<circle cx="48.3" cy="110.5" r=".51"/>
<circle cx="207" cy="119.4" r=".51"/>
<circle cx="210.8" cy="122" r=".51"/>
</g>
<text font-size="7" x="335.6" y="247">.464419.001</text>
<g font-size="4.9">
<text x="68.6" y="10.3" transform="rotate(-180 68.6 10.3)">.464419.001</text>
<text x="387.9" y="286.8">. ..</text>
</g>
<g font-size="3.5">
<text x="11.7" y="97.9" transform="rotate(-90 11.7 97.9)">. N°</text>
<text x="11.7" y="197.4" transform="rotate(-90 11.7 197.4)">.N°.</text>
<text x="11.7" y="222.4" transform="rotate(-90 11.7 222.4)">..N°</text>
<text x="233.1" y="260.8">.</text>
<text x="256.1" y="260.8">N°.</text>
<text x="379" y="275.8">1</text>
<text x="405.1" y="275.8">10</text>
<text x="11.7" y="282.4" transform="rotate(-90 11.7 282.4)">.N°.</text>
<text x="375.9" y="295.8">A3</text>
</g>
<g font-size="1.8">
<text x="362.5" y="87.1">Conn_02x20_Top_Bottom</text>
<text x="367.2" y="90">1</text>
<text x="371.1" y="85.4">J4</text>
<text x="376.1" y="90">2</text>
<text x="367.2" y="92.5">3</text>
<text x="367.2" y="95">5</text>
<text x="376.1" y="92.5">4</text>
<text x="376.1" y="95">6</text>
<text x="382.3" y="93.8">+3.3V</text>
<text x="367.2" y="97.6">7</text>
<text x="367.2" y="100.1">9</text>
<text x="375.6" y="100.1">10</text>
<text x="376.1" y="97.6">8</text>
<text x="382.1" y="101.4">+5V</text>
<text x="382.2" y="98.9">+2V5</text>
<text x="382.3" y="96.4">+3.3V</text>
<text x="73.7" y="107.9">Sheet: sheet61159F25</text>
<text x="118.1" y="107.9">Sheet: sheet61159F1F</text>
<text x="214.6" y="107.9">Sheet: Modulator_1</text>
<text x="308.6" y="107.9">Sheet: DAC_1</text>
<text x="362.1" y="107.7">CLK 15</text>
<text x="363.3" y="105.2">CS 13</text>
<text x="366.7" y="102.7">11</text>
<text x="375.6" y="102.7">12</text>
<text x="375.6" y="105.2">14</text>
<text x="375.6" y="107.7">16</text>
<text x="382.1" y="104">+5V</text>
<text x="382.1" y="106.5">+5V</text>
<text x="38.5" y="111.8">J1</text>
<text x="46.5" y="110.3">1</text>
<text x="75.2" y="111.2">RF_out</text>
<text x="85.5" y="111.2">Rf_in</text>
<text x="119.6" y="111.2">RF_out</text>
<text x="129.9" y="111.2">Rf_in</text>
<text x="216.2" y="111.2">RFout</text>
<text x="227.6" y="111.2">Iin</text>
<text x="227.6" y="113.7">Iin</text>
<text x="274.3" y="109.2">Sheet: Balanced_filter_1</text>
<text x="275.8" y="111.2">OUT1</text>
<text x="275.8" y="113.7">OUT2</text>
<text x="284" y="111.2">IN1</text>
<text x="284" y="113.7">IN2</text>
<text x="310.1" y="111.2">Gout</text>
<text x="310.1" y="113.7">Gout</text>
<text x="323.7" y="111.2">Data_G</text>
<text x="361.9" y="110.3">SDO 17</text>
<text x="362.8" y="112.8">SDI 19</text>
<text x="375.6" y="110.3">18</text>
<text x="375.6" y="112.8">20</text>
<text x="382.1" y="109.1">+5V</text>
<text x="382.1" y="111.6">+5V</text>
<text x="36.7" y="114.2">SMA</text>
<text x="42.9" y="114.8" transform="rotate(-90 42.9 114.8)">2</text>
<text x="73.7" y="114.4">File: Power_amp.sch</text>
<text x="118.1" y="114.4">File: Power_amp.sch</text>
<text x="185.4" y="116.8">Sheet: RF_Generator_1</text>
<text x="186.9" y="118.8">SPI</text>
<text x="251.5" y="118">Sheet: Balanced_filter_2</text>
<text x="274.3" y="115.7">File: Balanced_filter.sch</text>
<text x="362.1" y="115.4">DG9</text>
<text x="362.1" y="117.9">DG8</text>
<text x="366.7" y="115.4">21</text>
<text x="366.7" y="117.9">23</text>
<text x="375.6" y="115.4">22 DB0</text>
<text x="375.6" y="117.9">24 DB1</text>
<text x="186.9" y="121.3">MUTE</text>
<text x="186.9" y="123.9">STAT</text>
<text x="196.6" y="122.6">RFout</text>
<text x="196.6" y="120.1">RFout</text>
<text x="216.2" y="120.1">LOin</text>
<text x="216.2" y="122.6">LOin</text>
<text x="226.7" y="122.6">Qin</text>
<text x="226.7" y="120.1">Qin</text>
<text x="251.5" y="124.6">File: Balanced_filter.sch</text>
<text x="253" y="120.1">OUT1</text>
<text x="253" y="122.6">OUT2</text>
<text x="261.2" y="120.1">IN1</text>
<text x="261.2" y="122.6">IN2</text>
<text x="310.1" y="120.1">Bout</text>
<text x="310.1" y="122.6">Bout</text>
<text x="323.8" y="120.1">Data_B</text>
<text x="362.1" y="120.4">DG7</text>
<text x="362.1" y="123">DG6</text>
<text x="362.1" y="125.5">DG5</text>
<text x="366.7" y="120.4">25</text>
<text x="366.7" y="123">27</text>
<text x="366.7" y="125.5">29</text>
<text x="375.6" y="120.4">26 DB2</text>
<text x="375.6" y="123">28 DB3</text>
<text x="375.6" y="125.5">30 DB4</text>
<text x="214.6" y="130.9">File: Modulator.sch</text>
<text x="225.9" y="127.7">ENB</text>
<text x="310.1" y="128.9">Rout</text>
<text x="310.1" y="131.5">Rout</text>
<text x="323.8" y="128.9">Data_R</text>
<text x="362.1" y="130.6">DG3</text>
<text x="362.1" y="128.1">DG4</text>
<text x="366.7" y="128.1">31</text>
<text x="366.7" y="130.6">33</text>
<text x="375.6" y="128.1">32 DB5</text>
<text x="375.6" y="130.6">34 DB6</text>
<text x="185.4" y="132.2">File: RF_Generator.sch</text>
<text x="323.6" y="134">CLOCK</text>
<text x="324" y="136.6">PSAVE</text>
<text x="362.1" y="133.1">DG2</text>
<text x="362.1" y="135.7">DG1</text>
<text x="366.7" y="133.1">35</text>
<text x="366.7" y="135.7">37</text>
<text x="375.6" y="133.1">36 DB7</text>
<text x="375.6" y="135.7">38 DB8</text>
<text x="197.3" y="143.6">J3</text>
<text x="205.3" y="142">1</text>
<text x="323.7" y="141.6">BLANK</text>
<text x="325" y="139.1">SYNC</text>
<text x="362.1" y="138.2">DG0</text>
<text x="366.7" y="138.2">39</text>
<text x="375.6" y="138.2">40 DB9</text>
<text x="195.5" y="145.9">SMA</text>
<text x="201.7" y="146.6" transform="rotate(-90 201.7 146.6)">2</text>
<text x="308.6" y="144.9">File: DAC.sch</text>
</g>
</svg>
